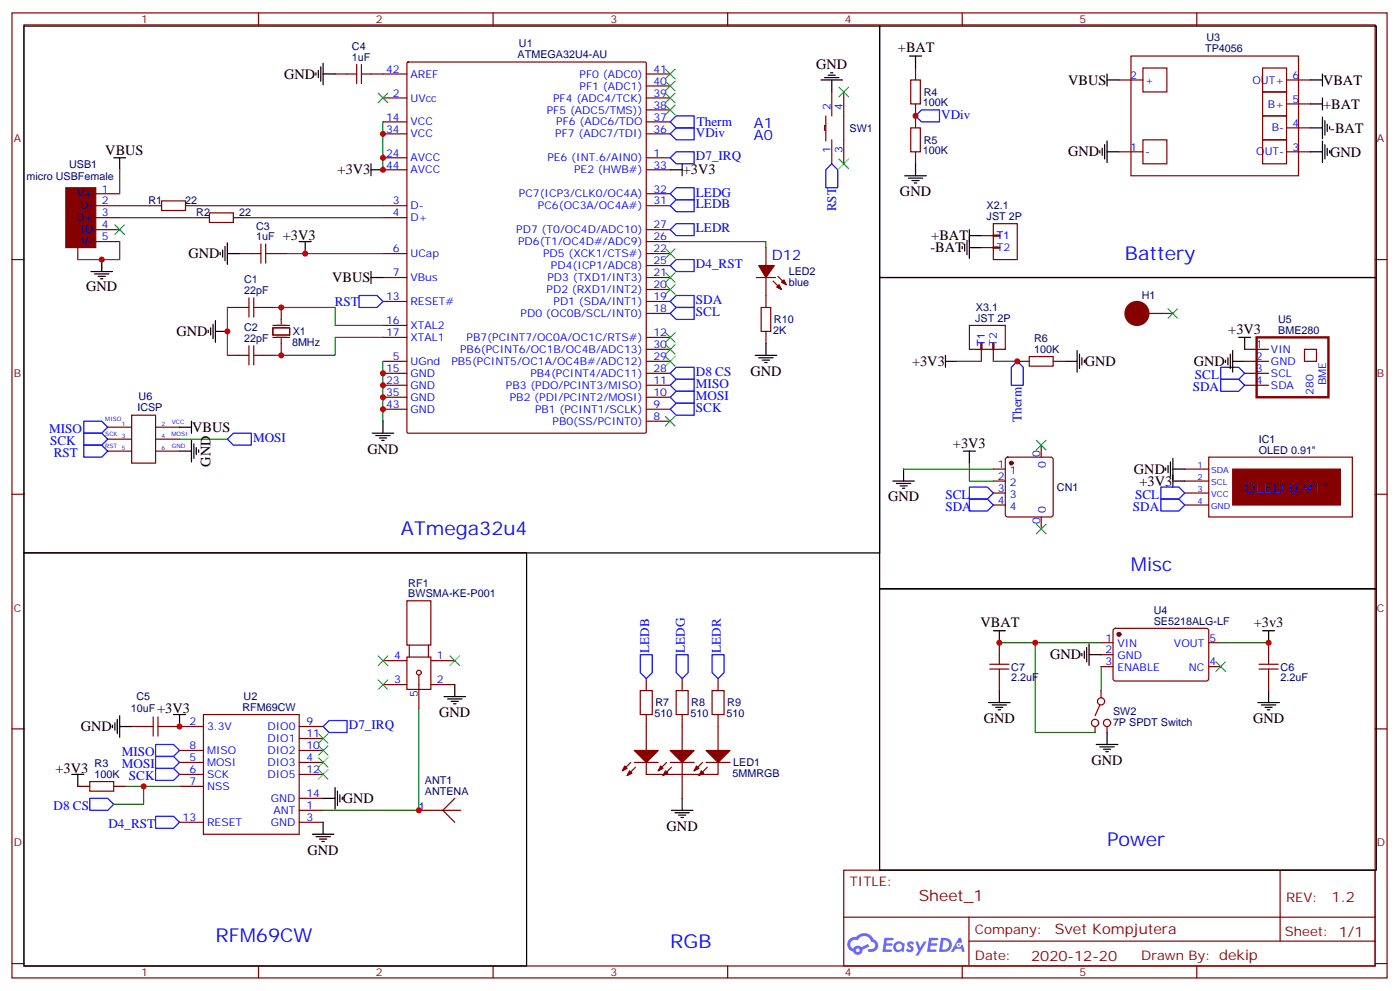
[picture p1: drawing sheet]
<svg xmlns="http://www.w3.org/2000/svg" width="413mm" height="292mm" viewBox="0 0 413 292" stroke-linecap="round" stroke-linejoin="round" font-family="sans-serif">
<g fill="none" stroke="#870000" stroke-width=".35">
<path d="M3.5 3.8h405.4v284.3h-405.4zM7.1 7.3h398.2v277.3h-398.2zM76.2 3.8v3.5M145.3 3.8v3.5M214.5 3.8v3.5M283.6 3.8v3.5M352.8 3.8v3.5M3.5 76.5h3.6M405.3 76.5h3.6M3.5 145.6h3.6M405.3 145.6h3.6M3.5 214.8h3.6"/>
<path d="M405.3 214.8h3.6M248.7 256.4h156.6v28.2h-156.6zM377.3 256.4v20.9M248.7 270.2h156.5M285.6 277.3h119.6M285.6 270.2v14.2M3.5 283.9h3.6M76.2 284.6v3.5M145.3 284.6v3.5M214.5 284.6v3.5M283.6 284.6v3.5M352.8 284.6v3.5"/>
<path d="M405.3 283.9h3.6"/>
</g>
<g fill="#5487ff">
<path d="M267.7 277.6a1.22 1.22 0 0 1 1.7 .2l-.4 .6a.47 .47 0 0 0-.3-.4 .47 .47 0 0 0-.5 .2l.1 .2a1.14 1.14 0 0 1 .8 1.8 1.14 1.14 0 0 1-1.9 0l-.2-.2 .5-.6 .7 .5a.29 .29 0 0 0 .3-.3 .29 .29 0 0 0-.2-.3 1.04 1.04 0 0 1-.6-1.7z"/>
<path d="M260.7 276.3h2.4l.3 .2-.2 .5-1.8 .1-.1 .8h1.5l.3 .4-.3 .4h-1.6l-.2 1.1h1.7l.2 .3-.2 .3-2.6 .1z"/>
<path d="M273.8 276.3h2.4l.3 .2-.1 .5-1.8 .1-.2 .8h1.6l.3 .4-.4 .4h-1.6l-.1 1.1h1.7l.2 .3-.2 .3-2.6 .1z"/>
<path d="M282.6 276.3h.7l.3 1.3-.6 .3a.69 .69 0 0 0-1 .3 .69 .69 0 0 0 .4 .9 .69 .69 0 0 0 .9-.6l.5-.2 .6 2.2h-.8l-.2-.9h-1.8l-.5 .9h-.8z"/>
<path d="M269.8 277.4h.8l.6 1.8 1.1-1.8h.9l-2.6 4.2h-.8l.9-1.5z"/>
<path d="M277.4 276.3l-.6 4.2h1.3a2.11 2.11 0 0 0 2.5-2.1 2.11 2.11 0 0 0-2.5-2.1zM278.1 277.1a1.39 1.39 0 0 1 1.7 1.4 1.39 1.39 0 0 1-1.8 1.3h-.3z"/>
<path d="M263.7 277.9a1.54 1.54 0 0 0-.1 2.2 1.54 1.54 0 0 0 2.2 .1l.6 .3 .3-2.3-.2-.3h-.4a1.49 1.49 0 0 0-2.4 0zM264 278.9a.94 .94 0 0 1 1.8 0 .94 .94 0 0 1-1.8 0z"/>
<path d="M250.4 276.7a2.18 2.18 0 0 0 1.1 3.7 1.44 1.44 0 0 0 1.6 .9 1.44 1.44 0 0 0 1.2-1.4l2-1.1-.5-.7-1.9 1a1.47 1.47 0 0 0-2.4 .4 1.39 1.39 0 0 1-.7-1.9 1.39 1.39 0 0 1 2-.5 2.12 2.12 0 0 1 2.2-1.3 2.12 2.12 0 0 1 1.9 1.7 1.14 1.14 0 0 1 1.1 1.4 1.14 1.14 0 0 1-1.7 .7 .43 .43 0 0 0-.5 .4 .43 .43 0 0 0 .4 .5 1.98 1.98 0 0 0 2.5-1.2 1.98 1.98 0 0 0-1.2-2.6 3.1 3.1 0 0 0-5.3-.6l-.9 .1zM252.3 280a.55 .55 0 0 1 1.1 0 .55 .55 0 0 1-1.1 0z"/>
<circle cx="282.6" cy="278.4" r=".26"/>
</g>
<g fill="none" stroke="#870000" stroke-width=".35">
<path d="M105.1 19v5.6M106.5 19v5.6M120 18.4l.3-.1h69.8l.4 .1v108.9l-.2 .3h-70l-.3-.2zM333.4 16.5h49.4v35.3h-49.4zM98.8 21.8h6.3M106.5 21.8h13.4M112.9 28.9h7M112.9 35.9h7M112.9 39.4h7M190.5 28.9h7.1M190.5 21.8h7.1M190.5 25.3h7.1"/>
<path d="M190.5 32.4h7.1M190.5 35.9h7.1M190.5 39.4h7.1M243.4 37h-.3v1.4h.3M243.4 34.1v7.5M245.2 27.1v7M248.7 27.1v21.2M268.5 23.6h2.8v7h-2.8zM268.5 37.7h2.8v7h-2.8zM269.9 20v3.6M269.9 30.6v7.1M329.8 23.6h7.1"/>
<path d="M336.9 20h7.1v7.1h-7.1zM372.2 34.1h7v7.1h-7zM372.2 27.1h7v7h-7zM372.2 20h7v7.1h-7zM379.2 23.6h7.1M379.2 37.7h7.1M379.2 30.6h7.1M28.2 57.1h7.1M47.6 59.2h7.1v2.8h-7.1zM112.9 50h7M112.9 46.5h7M190.5 50h7.1"/>
<path d="M190.5 57.1h7.1M190.5 46.5h7.1M245.2 41.2v7.1M269.9 44.7v3.6M329.8 44.7h7.1M336.9 41.2h7.1v7.1h-7.1zM372.2 41.2h7v7.1h-7zM379.2 44.7h7.1M22.9 73v3.5M28.2 60.6h7.1M28.2 71.2h7.1M28.2 67.7h7.1"/>
<path d="M28.2 64.1h7.1M44.1 60.6h3.5M54.7 60.6h3.5M58.2 64.1h3.5M61.7 62.7h7.1v2.8h-7.1zM68.8 64.1h3.5M70.6 74.7h6.3M76.9 71.9v5.6M78.3 74.7h6.4M78.3 71.9v5.6M112.9 60.6h7M112.9 74.7h7"/>
<path d="M112.9 64.1h7M190.5 60.6h7.1M190.5 78.2h7.1M190.5 74.7h7.1M190.5 71.2h7.1M190.5 67.7h7.1M225.8 73v5.2M289.3 69.4h3.5M289.3 73h3.5M292.8 65.9h7.1v10.6h-7.1zM67 90.6h6.4M73.4 87.8v5.6"/>
<path d="M74.8 87.8v5.6M74.8 90.6h6.3M80.4 96.6h5v2.1h-5zM80.4 99.4h5M80.4 95.9h5M82.9 90.6v4.9M82.9 99.8v4.9M112.9 99.4h7M112.9 88.8h7M112.9 81.8h7M112.9 95.9h7M190.5 99.4h7.1"/>
<path d="M190.5 92.4h7.1M190.5 88.8h7.1M190.5 85.3h7.1M190.5 81.8h7.1M223 81.8h5.6M224.4 90.6h2.8v7h-2.8zM225.8 81.8v8.8M225.8 97.6v3.6M227.9 82.8l2.5 2.5M229.3 81.4l2.5 2.5M285.8 95.9h10.5v7h-10.5zM338.7 92.4h7"/>
<path d="M67 104.7h6.4M73.4 101.9v5.6M74.8 101.9v5.6M74.8 104.7h6.3M112.9 113.5h7M112.9 110h7M112.9 117.1h7M112.9 106.5h7M190.5 113.5h7.1M190.5 110h7.1M190.5 117.1h7.1M190.5 106.5h7.1"/>
<path d="M190.5 102.9h7.1M289.3 102.9v3.6M292.8 102.9v3.6M299.9 106.5h3.5M303.4 105.1h7v2.8h-7zM310.4 106.5h3.6M366.9 113.5h7M366.9 110h7M366.9 106.5h7M366.9 102.9h7M384.5 102.9h3.6v3.6h-3.6zM31.7 125.9h7.1"/>
<path d="M31.7 129.4h7.1M31.7 132.9h7.1M38.8 122.3h7.1v14.2h-7.1zM45.9 125.9h7M45.9 129.4h7M45.9 132.9h7M112.9 120.6h7M190.5 120.6h7.1M190.5 124.1h7.1M292.8 138.2h3.5M296.6 134.9l.4-.2h12.7l.5 .2 .2 .5v16.2l-.2 .5-.5 .2h-12.7l-.5-.2-.2-.5v-16.2zM306.9 131.2v3.5"/>
<path d="M349.2 138.2h7.1M356.3 134.7h42.3v17.6h-42.3zM292.8 141.7h3.5M292.8 145.3h3.5M292.8 148.8h3.5M306.9 152.3v3.6M349.2 141.7h7.1M349.2 145.3h7.1M349.2 148.8h7.1M119.9 177h7.1v13.1h-7.1zM112.9 194.7h7M119.9 193.6h7.1v9.5h-7.1z"/>
<path d="M120.6 190.1v3.5M123.5 198.9v9.9M126.3 190.1v3.5M127 194.7h7.1M190.5 200v3.5M201.1 200v3.5M211.7 200v3.5M291.7 197.1h5.7M291.7 195.7h5.7M294.6 189.4v6.3M294.6 197.1v6.4M324.6 189.4h3.5"/>
<path d="M324.6 192.9h3.5M324.6 196.4h3.5M328.3 185.3l.5-.2 27.1 .1 .4 .6-.1 14.4-.6 .5-27.1-.1-.4-.6v-14.2zM356.3 189.4h3.5M356.3 196.4h3.5M371.1 197.1h5.7M371.1 195.7h5.7M373.9 189.4v6.3M373.9 197.1v6.4M38.8 214.1h6.4M45.2 211.2v5.7M46.6 214.1h13.4"/>
<path d="M46.6 211.2v5.7M60 210.5h28.2v35.3h-28.2zM88.2 214.1h7M88.2 217.6h7M112.9 201.7h7M127 201.7h7.1M188.7 203.5h3.6v7h-3.6zM190.5 210.5v10.6M199.3 203.5h3.5v7h-3.5zM201.1 210.5v10.6M209.9 203.5h3.5v7h-3.5zM211.7 210.5v10.6"/>
<path d="M322.8 214.1v1.7M324.2 207.7l-1.4 3.2M324.6 203.5v2.1M326.3 214.1v1.7M22.9 231.7h3.6M26.5 230.3h7v2.8h-7zM33.5 231.7h3.5M52.9 221.1h7.1M52.9 224.6h7.1M52.9 228.2h7.1M52.9 231.7h7.1M88.2 221.1h7"/>
<path d="M88.2 224.6h7M88.2 228.2h7M88.2 238.8h7M88.2 235.2h7M123.5 238.8h12.3M134.1 235.2l-3.6 3.6 3.6 3.5M185.9 224.6l-2.5 2.5M187 224.6h7M187.3 226.1l-2.4 2.4M190.5 224.6v3.6h21.2v-3.6M196.5 224.6l-2.5 2.5M197.6 224.6h7"/>
<path d="M197.9 226.1l-2.5 2.4M201.1 224.6v10.6M207.1 224.6l-2.5 2.5M208.1 224.6h7.1M208.5 226.1l-2.5 2.4M52.9 242.3h7.1M88.2 242.3h7"/>
<circle cx="123.5" cy="198.2" r=".71"/>
<circle cx="322.8" cy="213" r="1.06"/>
<circle cx="324.6" cy="206.7" r="1.06"/>
<circle cx="326.3" cy="213" r="1.06"/>
</g>
<g fill="#870000" stroke="#870000" stroke-width=".35">
<path d="M19.4 55.3h8.8v17.7h-8.8z"/>
<path d="M363.4 138.2h31.7v10.6h-31.7z"/>
<path d="M187 221.1h7l-3.5 3.5z"/>
<path d="M185.6 227.1l.7 .7-1.4 .7z"/>
<path d="M184.1 225.7l.8 .7-1.5 .7z"/>
<path d="M197.6 221.1h7l-3.5 3.5z"/>
<path d="M196.1 227.1l.7 .7-1.4 .7z"/>
<path d="M194.7 225.7l.7 .7-1.4 .7z"/>
<path d="M208.1 221.1h7.1l-3.5 3.5z"/>
<path d="M206.7 227.1l.7 .7-1.4 .7z"/>
<path d="M205.3 225.7l.7 .7-1.4 .7z"/>
<path d="M229 84.6l.7-.7 .7 1.4z"/>
<path d="M230.4 83.2l.7-.7 .7 1.4z"/>
<path d="M223.7 78.2h4.5l-2.4 3.6z"/>
<circle cx="329.8" cy="186.9" r=".53"/>
<circle cx="335.1" cy="92.4" r="3.5"/>
<circle cx="298.1" cy="136.5" r=".53"/>
</g>
<g fill="none" stroke="#008700" stroke-width=".35">
<path d="M112.9 35.9v14.1M35.3 50v7.1M35.3 71.2v5.3h-12.4M35.3 60.6h8.8M35.3 64.1h22.9M58.2 60.6h54.7M72.3 64.1h40.6M84.7 74.7h28.2M197.6 71.2h28.2v1.8M67 90.6v14.1M81.1 90.6h17.7v5.3h14.1M112.9 99.4h-14.1v5.3h-17.7"/>
<path d="M112.9 106.5v17.6M282.2 106.5h7.1M292.8 106.5h7.1M52.9 129.4h14.1M266.3 138.2h26.5M285.8 136.5v5.2h7M294.6 189.4h10.6M324.6 189.4h-19.4v26.4h17.6M324.6 196.4v7.1M359.8 189.4h14.1M123.5 208.8v30h-28.3M37 231.7h15.9"/>
<path d="M42.3 231.7v5.3h-8.8"/>
</g>
<g fill="none" stroke="#000" stroke-width=".35">
<path d="M7.1 7.7h252.2v155.2h-252.2zM94.5 19.7v4.2M95.2 18.6v6.4M259.3 7.7h146.4v74.1h-146.4zM268.1 16.5h3.5M269.9 16.5v3.5M93.1 21.4v.8M93.8 20.7v2.2M95.2 21.8h3.6M242 23.6h6.4M243.1 22.9h4.2M244.1 22.2h2.1"/>
<path d="M244.8 21.4h.7M245.2 23.6v3.5M326.3 23.6h3.5M326.3 21.8v3.5M386.3 23.6h3.5M386.3 30.6h3.5M386.3 37.7h3.5M389.8 21.8v3.5M389.8 28.9v3.5M389.8 34.5v6.4M390.5 35.6v4.2M391.2 36.6v2.1"/>
<path d="M391.9 37.3v.7M33.5 46.5h3.5M35.3 46.5v3.5M109.4 48.3v3.5M109.4 50h3.5M197.6 50h3.5M201.1 48.3v3.5M266.7 51.8h6.3M267.8 52.5h4.2M268.8 53.2h2.1M269.5 53.9h.7M269.9 48.3v3.5"/>
<path d="M324.2 44.4v.7M324.9 43.7v2.1M325.6 42.6v4.2M326.3 44.7h3.5M326.3 41.6v6.3M386.3 44.7h3.5M389.8 41.6v6.3M390.5 42.6v4.2M391.2 43.7v2.1M391.9 44.4v.7M30 76.5v3.5M64.9 74.4v.7"/>
<path d="M65.6 73.7v2.1M66.3 72.6v4.2M67 74.7h3.6M67 71.5v6.4M88.2 71.2h3.5M90 71.2v3.5M283.6 72.6v.7M284.3 71.9v2.1M285 70.8v4.3M285.8 73h3.5M285.8 67.7v8.4M285.8 69.4h3.5"/>
<path d="M26.8 80h6.4M27.9 80.7h4.2M28.9 81.4h2.1M29.6 82.1h.7M61.4 97.3v.7M62.1 96.6v2.1M62.8 95.5v4.3M63.5 97.6h3.5M63.5 94.5v6.3M109.4 81.8h3.5M109.4 80v3.5M259.3 81.8h146.4v91.7h-146.4z"/>
<path d="M365.1 99.4h3.6M366.9 99.4v3.5M222.6 104.7h6.4M223.7 105.4h4.2M224.7 106.1h2.1M225.4 106.8h.7M225.8 101.2v3.5M278.7 106.5h3.5M278.7 104.7v3.5M314 106.5h3.5M317.5 103.3v6.3M318.2 104.4v4.2"/>
<path d="M318.9 105.4v2.1M319.6 106.1v.7M361.2 106.1v.7M361.9 105.4v2.1M362.7 104.4v4.2M363.4 106.5h3.5M363.4 103.3v6.3M52.9 132.9h3.5M52.9 125.9h3.5M56.4 124.1v3.5M56.4 129.8v6.3M57.1 130.8v4.2"/>
<path d="M57.9 131.9v2.1M58.6 132.6v.7M109.7 127.6h6.4M110.8 128.3h4.2M111.8 129h2.1M112.5 129.8h.7M112.9 124.1v3.5M266.3 138.2v3.5M284 132.9h3.5M285.8 132.9v3.6M343.6 137.9v.7M344.3 137.2v2.1"/>
<path d="M345 136.1v4.2M345.7 135v8.5M345.7 138.2h3.5M263.2 141.7h6.3M264.2 142.5h4.3M265.3 143.2h2.1M266 143.9h.7M345.7 141.7h3.5M7.1 162.9h148.1v121.7h-148.1zM259.3 173.5h146.4v82.9h-146.4zM292.8 185.8h3.5M294.6 185.8v3.6"/>
<path d="M318.9 192.5v.8M319.6 191.8v2.2M320.3 190.8v4.2M321 192.9h3.6M321 189.7v6.4M372.2 185.8h3.5M373.9 185.8v3.6M33.2 213.7v.7M33.9 213v2.1M34.6 211.9v4.3M35.3 210.9v6.3M35.3 214.1h3.5"/>
<path d="M51.2 210.5h3.5M52.9 210.5v3.6M130.9 205.2h6.3M131.9 206h4.3M133 206.7h2.1M133.7 207.4h.7M134.1 201.7v3.5M291.4 207h6.3M292.5 207.7h4.2M293.5 208.4h2.1M294.2 209.1h.7M294.6 203.5v3.5"/>
<path d="M323.1 219.4h6.4M326.3 215.8v3.6M370.8 207h6.3M371.8 207.7h4.3M372.9 208.4h2.1M373.6 209.1h.7M373.9 203.5v3.5M21.2 228.2h3.5M22.9 228.2v3.5M95.2 235.2h3.6M98.8 232.1v6.3M99.5 233.1v4.2"/>
<path d="M100.2 234.2v2.1M100.9 234.9v.7M197.9 238.8h6.4M199 239.5h4.2M201.1 235.2v3.6M324.2 220.1h4.2M325.3 220.8h2.1M326 221.5h.7M92.1 245.8h6.3M93.1 246.5h4.3M94.2 247.2h2.1M94.9 247.9h.7"/>
<path d="M95.2 242.3v3.5M200 240.2h2.1M200.7 240.9h.7"/>
</g>
<g fill="none" stroke="#3c3" stroke-width=".35">
<path d="M111.5 27.4l2.8 2.9M114.3 27.4l-2.8 2.9M196.1 20.4l2.9 2.8M196.1 23.9l2.9 2.8M196.1 27.4l2.9 2.9M196.1 31l2.9 2.8M199 20.4l-2.9 2.8M199 23.9l-2.9 2.8M199 27.4l-2.9 2.9M199 31l-2.9 2.8M247.3 25.7l2.8 2.8M250.1 25.7l-2.8 2.8"/>
<path d="M247.3 46.8l2.8 2.9M250.1 46.8l-2.8 2.9M33.9 66.3l2.8 2.8M36.7 66.3l-2.8 2.8M196.1 73.3l2.9 2.8M199 73.3l-2.9 2.8M196.1 80.4l2.9 2.8M196.1 83.9l2.9 2.8M196.1 98l2.9 2.8M199 80.4l-2.9 2.8M199 83.9l-2.9 2.8M199 98l-2.9 2.8"/>
<path d="M344.3 90.9l2.8 2.9M347.1 90.9l-2.8 2.9M196.1 101.5l2.9 2.9M196.1 105.1l2.9 2.8M199 101.5l-2.9 2.9M199 105.1l-2.9 2.8M196.1 122.7l2.9 2.8M199 122.7l-2.9 2.8M305.5 129.8l2.8 2.8M308.3 129.8l-2.8 2.8M305.5 154.4l2.8 2.9M308.3 154.4l-2.8 2.9"/>
<path d="M111.5 193.3l2.8 2.8M114.3 193.3l-2.8 2.8M132.6 193.3l2.9 2.8M135.5 193.3l-2.9 2.8M358.4 195l2.8 2.8M361.2 195l-2.8 2.8M93.8 216.2l2.9 2.8M93.8 219.7l2.9 2.8M96.7 216.2l-2.9 2.8M96.7 219.7l-2.9 2.8M111.5 200.3l2.8 2.8M114.3 200.3l-2.8 2.8"/>
<path d="M93.8 223.2l2.9 2.9M93.8 226.8l2.9 2.8M96.7 223.2l-2.9 2.9M96.7 226.8l-2.9 2.8"/>
</g>
<g fill="none" stroke="#00f" stroke-width=".35">
<path d="M197.6 39.4l1.7-1.7h5.3v3.5h-5.3zM199.3 34.1h5.3v3.6h-5.3l-1.7-1.8zM269.9 34.1l1.7-1.7h5.3v3.5h-5.3zM197.6 57.1l1.7-1.8h5.3v3.5h-5.3zM199.3 44.7h5.3v3.6h-5.3l-1.7-1.8zM245.2 48.3l1.7 1.7v5.3h-3.5v-5.3zM197.6 78.2l1.7-1.7h5.3v3.5h-5.3zM197.6 67.7l1.7-1.8h5.3v3.5h-5.3zM197.6 60.6l1.7-1.8h5.3v3.6h-5.3zM105.8 87.1h5.3l1.8 1.7-1.8 1.8h-5.3zM197.6 92.4l1.7-1.8h5.3v3.5h-5.3zM197.6 88.8l1.7-1.7h5.3v3.5h-5.3z"/>
<path d="M197.6 113.5l1.7-1.7h5.3v3.5h-5.3zM197.6 117.1l1.7-1.8h5.3v3.5h-5.3zM197.6 110l1.7-1.8h5.3v3.6h-5.3zM299.9 106.5l1.7 1.7v5.3h-3.5v-5.3zM359.8 111.8h5.3l1.8 1.7-1.8 1.8h-5.3zM359.8 108.2h5.3l1.8 1.8-1.8 1.8h-5.3zM24.7 131.2h5.3l1.7 1.7-1.7 1.8h-5.3zM24.7 127.6h5.3l1.7 1.8-1.7 1.8h-5.3zM24.7 124.1h5.3l1.7 1.8-1.7 1.7h-5.3zM67 129.4l1.8-1.8h5.3v3.6h-5.3zM197.6 120.6l1.7-1.8h5.3v3.5h-5.3zM285.8 147h5.2l1.8 1.8-1.8 1.8h-5.2z"/>
<path d="M285.8 143.5h5.2l1.8 1.8-1.8 1.7h-5.2zM342.2 143.5h5.3l1.7 1.8-1.7 1.7h-5.3zM342.2 147h5.3l1.7 1.8-1.7 1.8h-5.3zM188.7 192.9h3.6v5.3l-1.8 1.8-1.8-1.8zM199.3 192.9h3.5v5.3l-1.7 1.8-1.8-1.8zM209.9 192.9h3.5v5.3l-1.7 1.8-1.8-1.8zM45.9 219.4h5.3l1.7 1.7-1.7 1.8h-5.3zM95.2 214.1l1.8-1.8h5.3v3.5h-5.3zM26.5 235.2h5.2l1.8 1.8-1.8 1.8h-5.2zM45.9 222.9h5.3l1.7 1.7-1.7 1.8h-5.3zM45.9 226.4h5.3l1.7 1.8-1.7 1.7h-5.3zM45.9 240.5h5.3l1.7 1.8-1.7 1.8h-5.3z"/>
</g>
<path d="M292.8 69.4h1.8M292.8 73h1.8M370.4 99.4h21.2v17.7h-21.2zM289.3 101.2v1.7M292.8 101.2v1.7" fill="none" stroke="#870000" stroke-width=".71"/>
<g fill="#c00">
<circle cx="30" cy="76.5" r=".88"/>
<circle cx="82.9" cy="90.6" r=".88"/>
<circle cx="82.9" cy="104.7" r=".88"/>
<circle cx="67" cy="97.6" r=".88"/>
<circle cx="90" cy="74.7" r=".88"/>
<circle cx="112.9" cy="113.5" r=".88"/>
<circle cx="112.9" cy="110" r=".88"/>
<circle cx="112.9" cy="117.1" r=".88"/>
<circle cx="112.9" cy="120.6" r=".88"/>
<circle cx="112.9" cy="50" r=".88"/>
<circle cx="112.9" cy="39.4" r=".88"/>
<circle cx="112.9" cy="46.5" r=".88"/>
<circle cx="52.9" cy="214.1" r=".88"/>
<circle cx="269.9" cy="34.1" r=".88"/>
<circle cx="305.2" cy="189.4" r=".88"/>
<circle cx="373.9" cy="189.4" r=".88"/>
<circle cx="294.6" cy="189.4" r=".88"/>
<circle cx="299.9" cy="106.5" r=".88"/>
<circle cx="123.5" cy="238.8" r=".88"/>
<circle cx="42.3" cy="231.7" r=".88"/>
</g>
<g font-size="5.6" fill="#00f">
<text x="331.6" y="76.5">Battery</text>
<text x="118.2" y="157.6">ATmega32u4</text>
<text x="333.4" y="168.2">Misc</text>
<text x="326.3" y="249.3">Power</text>
<text x="63.5" y="277.6">RFM69CW</text>
<text x="197.6" y="279.3">RGB</text>
</g>
<text font-size="4.6" fill="#800" x="270.8" y="265.4">Sheet_1</text>
<g font-size="4.2">
<text x="264.7" y="15.4">+BAT</text>
<text x="83.8" y="23.2">GND</text>
<text x="240.6" y="20.3">GND</text>
<text x="314.9" y="25">VBUS</text>
<text x="390" y="25">VBAT</text>
<text x="390" y="32">+BAT</text>
<text x="392.1" y="39.1">-BAT</text>
<text x="31" y="45.8">VBUS</text>
<text x="314.9" y="46.1">GND</text>
<text x="392.1" y="46.1">GND</text>
<text x="99.5" y="51.4">+3V3</text>
<text x="201.3" y="51.4">+3V3</text>
<text x="265.3" y="57.8">GND</text>
<text x="83.4" y="70.8">+3V3</text>
<text x="274.5" y="70.8">+BAT</text>
<text x="55.6" y="76.1">GND</text>
<text x="274.3" y="74.4">-BAT</text>
<text x="97.9" y="83.1">VBUS</text>
<text x="25.4" y="85.7">GND</text>
<text x="52" y="99">GND</text>
<text x="362" y="98.3">+3V3</text>
<text x="268.8" y="107.8">+3V3</text>
<text x="319.8" y="107.8">GND</text>
<text x="351.9" y="107.8">GND</text>
<text x="221.2" y="110.8">GND</text>
<text x="56.6" y="127.2">VBUS</text>
<text x="280.9" y="131.9">+3V3</text>
<text x="62.1" y="137.5" transform="rotate(-90 62.1 137.5)">GND</text>
<text x="108.3" y="133.6">GND</text>
<text x="334.3" y="139.6">GND</text>
<text x="335.9" y="143.1">+3V3</text>
<text x="261.8" y="147.7">GND</text>
<text x="289" y="184.7">VBAT</text>
<text x="369.6" y="184.7">+3v3</text>
<text x="309.6" y="194.3">GND</text>
<text x="23.8" y="215.4">GND</text>
<text x="46.3" y="210.1">+3V3</text>
<text x="129.5" y="211.3">GND</text>
<text x="290" y="213">GND</text>
<text x="369.4" y="213">GND</text>
<text x="16.3" y="227.8">+3V3</text>
<text x="321.7" y="225.3">GND</text>
<text x="101.1" y="236.6">GND</text>
<text x="196.5" y="244.8">GND</text>
<text x="90.7" y="251.8">GND</text>
</g>
<g font-size="4.2" fill="#00f">
<text x="222.2" y="41.2">A0</text>
<text x="222.2" y="37.7">A1</text>
<text x="227.5" y="76.5">D12</text>
<text x="366.9" y="145.3">OLED 0.91&quot;</text>
</g>
<g font-size="4.2" fill="#800">
<text x="392.5" y="265.7">1.2</text>
<text x="310.9" y="275.2">Svet Kompjutera</text>
<text x="304" y="283">2020-12-20</text>
</g>
<g font-size="3.9" fill="#00f">
<text x="277.5" y="35">VDiv</text>
<text x="205.1" y="40.3">VDiv</text>
<text x="205.4" y="37.2">Therm</text>
<text x="205.1" y="47.3">D7_IRQ</text>
<text x="205.1" y="57.9">LEDG</text>
<text x="205.1" y="61.4">LEDB</text>
<text x="246.5" y="62.3" transform="rotate(-90 246.5 62.3)">RST</text>
<text x="205.1" y="68.5">LEDR</text>
<text x="205.1" y="79">D4_RST</text>
<text x="205.1" y="89.7">SDA</text>
<text x="98.7" y="90.1">RST</text>
<text x="205.1" y="93.2">SCL</text>
<text x="205.1" y="110.8">D8 CS</text>
<text x="352.2" y="111.8">SCL</text>
<text x="205.1" y="114.3">MISO</text>
<text x="205.1" y="117.8">MOSI</text>
<text x="351.6" y="115.3">SDA</text>
<text x="205.1" y="121.4">SCK</text>
<text x="301.1" y="124.3" transform="rotate(-90 301.1 124.3)">Therm</text>
<text x="14.5" y="127.6">MISO</text>
<text x="14.8" y="131.2">SCK</text>
<text x="74.6" y="130.2">MOSI</text>
<text x="15.9" y="134.7">RST</text>
<text x="278.7" y="147">SCL</text>
<text x="334.6" y="147">SCL</text>
<text x="278.7" y="150.6">SDA</text>
<text x="333.9" y="150.6">SDA</text>
<text x="191.3" y="192.4" transform="rotate(-90 191.3 192.4)">LEDB</text>
<text x="201.9" y="192.4" transform="rotate(-90 201.9 192.4)">LEDG</text>
<text x="212.5" y="192.4" transform="rotate(-90 212.5 192.4)">LEDR</text>
<text x="102.8" y="214.8">D7_IRQ</text>
<text x="35.9" y="222.9">MISO</text>
<text x="35.9" y="226.4">MOSI</text>
<text x="38" y="229.9">SCK</text>
<text x="15.8" y="238.8">D8 CS</text>
<text x="32" y="244">D4_RST</text>
</g>
<g font-size="3.9" fill="#800">
<text x="250.5" y="261">TITLE:</text>
<text x="379.1" y="265.7">REV:</text>
<text x="287.4" y="275.2">Company:</text>
<text x="378.7" y="275.8">Sheet: 1/1</text>
<text x="287.4" y="282.9">Date:</text>
<text x="336.4" y="282.9">Drawn By: dekip</text>
</g>
<g font-size="3.2" fill="#800">
<text x="41.6" y="6.8">1</text>
<text x="110.8" y="6.8">2</text>
<text x="179.9" y="6.8">3</text>
<text x="249.1" y="6.8">4</text>
<text x="318.2" y="6.8">5</text>
<text x="4.1" y="41.9">A</text>
<text x="405.9" y="41.9">A</text>
<text x="4.1" y="111.1">B</text>
<text x="405.9" y="111.1">B</text>
<text x="4.1" y="180.2">C</text>
<text x="405.9" y="180.2">C</text>
<text x="4.1" y="249.3">D</text>
<text x="405.9" y="249.3">D</text>
<text x="41.6" y="287.6">1</text>
<text x="110.8" y="287.6">2</text>
<text x="179.9" y="287.6">3</text>
<text x="249.1" y="287.6">4</text>
<text x="318.2" y="287.6">5</text>
</g>
<g font-size="3.2" fill="#000080">
<text x="103.7" y="17.9">1uF</text>
<text x="103.7" y="14.8">C4</text>
<text x="152.6" y="17">ATMEGA32U4-AU</text>
<text x="153" y="13.8">U1</text>
<text x="355.2" y="15.5">TP4056</text>
<text x="355.6" y="12.2">U3</text>
<text x="272.3" y="28.2">R4</text>
<text x="272" y="31.3">100K</text>
<text x="250.4" y="38.8">SW1</text>
<text x="272" y="45.5">100K</text>
<text x="272.3" y="42.3">R5</text>
<text x="7.8" y="52.9">micro USBFemale</text>
<text x="20.4" y="49.4">USB1</text>
<text x="43.8" y="60">R1</text>
<text x="54.6" y="60">22</text>
<text x="57.9" y="63.5">R2</text>
<text x="70.5" y="63.5">22</text>
<text x="290.8" y="64.8">JST 2P</text>
<text x="290.8" y="61.7">X2.1</text>
<text x="75.5" y="70.8">1uF</text>
<text x="75.5" y="67.7">C3</text>
<text x="72" y="83.5">C1</text>
<text x="232.5" y="81.2">LED2</text>
<text x="72" y="86.7">22pF</text>
<text x="232.5" y="84.3">blue</text>
<text x="336.6" y="88.2">H1</text>
<text x="228.1" y="95.3">R10</text>
<text x="287.5" y="94.8">JST 2P</text>
<text x="287.7" y="91.7">X3.1</text>
<text x="376.8" y="95.2">U5</text>
<text x="72" y="100.8">22pF</text>
<text x="72" y="97.6">C2</text>
<text x="86.1" y="102">8MHz</text>
<text x="86.3" y="98.8">X1</text>
<text x="227.9" y="98.5">2K</text>
<text x="304.8" y="100.9">R6</text>
<text x="376.8" y="98.4">BME280</text>
<text x="304.8" y="104">100K</text>
<text x="40.9" y="117.9">U6</text>
<text x="40.5" y="121.1">ICSP</text>
<text x="371" y="130.5">IC1</text>
<text x="371" y="133.6">OLED 0.91&quot;</text>
<text x="311.6" y="144.5">CN1</text>
<text x="120.4" y="172.9">RF1</text>
<text x="120.4" y="176">BWSMA-KE-P001</text>
<text x="340.1" y="184.1">SE5218ALG-LF</text>
<text x="340.1" y="181">U4</text>
<text x="298.1" y="197.6">C7</text>
<text x="377.5" y="197.6">C6</text>
<text x="298.1" y="200.7">2.2uF</text>
<text x="377.5" y="200.7">2.2uF</text>
<text x="38.6" y="209.9">10uF</text>
<text x="40.2" y="206.4">C5</text>
<text x="71.5" y="209.4">RFM69CW</text>
<text x="71.8" y="206.3">U2</text>
<text x="193.2" y="208.2">R7</text>
<text x="203.8" y="208.2">R8</text>
<text x="214.4" y="208.2">R9</text>
<text x="193" y="211.3">510</text>
<text x="203.6" y="211.3">510</text>
<text x="214.1" y="211.3">510</text>
<text x="328.1" y="214">7P SPDT Switch</text>
<text x="328.1" y="210.8">SW2</text>
<text x="27.9" y="226.1">R3</text>
<text x="216.1" y="225.8">LED1</text>
<text x="27.9" y="229.2">100K</text>
<text x="125.3" y="231">ANT1</text>
<text x="215.9" y="229">5MMRGB</text>
<text x="125.3" y="234.2">ANTENA</text>
</g>
<g font-size="3.2" fill="#00f">
<text x="113.8" y="21.4">42</text>
<text x="121" y="22.9">AREF</text>
<text x="170.8" y="22.9">PF0 (ADC0)</text>
<text x="192.6" y="21.4">41</text>
<text x="333.1" y="23.2">2</text>
<text x="381" y="23.2">6</text>
<text x="115.8" y="28.5">2</text>
<text x="121" y="29.9">UVcc</text>
<text x="163" y="29.9">PF4 (ADC4/TCK)</text>
<text x="170.8" y="26.4">PF1 (ADC1)</text>
<text x="192.6" y="25">40</text>
<text x="192.6" y="28.5">39</text>
<text x="337.6" y="24.6">+</text>
<text x="369.2" y="24.6">OUT+</text>
<text x="113.8" y="35.6">14</text>
<text x="161.2" y="33.4">PF5 (ADC5/TMS))</text>
<text x="192.6" y="32">38</text>
<text x="192.6" y="35.6">37</text>
<text x="244.8" y="32.4" transform="rotate(-90 244.8 32.4)">2</text>
<text x="248.4" y="32.4" transform="rotate(-90 248.4 32.4)">4</text>
<text x="373.8" y="31.7">B+</text>
<text x="381" y="30.3">5</text>
<text x="113.8" y="39.1">34</text>
<text x="121" y="37">VCC</text>
<text x="121" y="40.5">VCC</text>
<text x="163.7" y="40.5">PF7 (ADC7/TDI)</text>
<text x="163.9" y="37">PF6 (ADC6/TDO</text>
<text x="192.6" y="39.1">36</text>
<text x="374.9" y="38.7">B-</text>
<text x="381" y="37.3">4</text>
<text x="113.8" y="46.1">24</text>
<text x="121" y="47.6">AVCC</text>
<text x="161.3" y="47.6">PE6 (INT.6/AIN0)</text>
<text x="192.6" y="46.1">1</text>
<text x="244.8" y="45" transform="rotate(-90 244.8 45)">1</text>
<text x="248.4" y="45" transform="rotate(-90 248.4 45)">3</text>
<text x="333.1" y="44.4">1</text>
<text x="337.6" y="45.8">-</text>
<text x="370.3" y="45.8">OUT-</text>
<text x="381" y="44.4">3</text>
<text x="113.8" y="49.7">44</text>
<text x="121" y="51.1">AVCC</text>
<text x="169.2" y="51.1">PE2 (HWB#)</text>
<text x="192.6" y="49.7">33</text>
<text x="22.8" y="58.1">V+</text>
<text x="30" y="56.7">1</text>
<text x="153" y="58.1">PC7(ICP3/CLK0/OC4A)</text>
<text x="192.6" y="56.7">32</text>
<text x="22.5" y="65.2">D+</text>
<text x="23.6" y="61.7">D-</text>
<text x="30" y="60.3">2</text>
<text x="30" y="63.8">3</text>
<text x="115.8" y="60.3">3</text>
<text x="115.8" y="63.8">4</text>
<text x="121" y="61.7">D-</text>
<text x="121" y="65.2">D+</text>
<text x="158.6" y="61.7">PC6(OC3A/OC4A#)</text>
<text x="192.6" y="60.3">31</text>
<text x="23.7" y="68.7">ID</text>
<text x="30" y="67.3">4</text>
<text x="30" y="70.8">5</text>
<text x="152.2" y="68.7">PD7 (T0/OC4D/ADC10)</text>
<text x="192.6" y="70.8">26</text>
<text x="192.6" y="67.3">27</text>
<text x="293.9" y="70.5">T1</text>
<text x="23.9" y="72.2">V-</text>
<text x="115.8" y="74.4">6</text>
<text x="121" y="75.8">UCap</text>
<text x="152.7" y="72.2">PD6(T1/OC4D#/ADC9)</text>
<text x="160.1" y="75.8">PD5 (XCK1/CTS#)</text>
<text x="192.6" y="77.9">25</text>
<text x="192.6" y="74.4">22</text>
<text x="293.9" y="74">T2</text>
<text x="115.8" y="81.4">7</text>
<text x="121" y="82.8">VBus</text>
<text x="161.4" y="82.8">PD3 (TXD1/INT3)</text>
<text x="162.4" y="79.3">PD4(ICP1/ADC8)</text>
<text x="192.6" y="81.4">21</text>
<text x="113.8" y="88.5">13</text>
<text x="121" y="89.9">RESET#</text>
<text x="161.1" y="86.4">PD2 (RXD1/INT2)</text>
<text x="163.2" y="89.9">PD1 (SDA/INT1)</text>
<text x="192.6" y="88.5">19</text>
<text x="192.6" y="84.9">20</text>
<text x="113.8" y="95.5">16</text>
<text x="153.5" y="93.4">PD0 (OC0B/SCL/INT0)</text>
<text x="192.6" y="92">18</text>
<text x="113.8" y="99.1">17</text>
<text x="121" y="100.5">XTAL1</text>
<text x="121" y="96.9">XTAL2</text>
<text x="137.5" y="100.5">PB7(PCINT7/OC0A/OC1C/RTS#)</text>
<text x="192.6" y="99.1">12</text>
<text x="290.3" y="101.9" transform="rotate(-90 290.3 101.9)">T1</text>
<text x="293.9" y="101.9" transform="rotate(-90 293.9 101.9)">T2</text>
<text x="115.8" y="106.1">5</text>
<text x="121" y="107.5">UGnd</text>
<text x="133.1" y="107.5">PB5(PCINT5/OC1A/OC4B#/ADC12)</text>
<text x="135.6" y="104">PB6(PCINT6/OC1B/OC4B/ADC13)</text>
<text x="192.6" y="106.1">29</text>
<text x="192.6" y="102.6">30</text>
<text x="370.2" y="102.6">1</text>
<text x="370.2" y="106.1">2</text>
<text x="374.6" y="104">VIN</text>
<text x="374.6" y="107.5">GND</text>
<text x="113.8" y="113.2">23</text>
<text x="113.8" y="109.6">15</text>
<text x="121" y="111.1">GND</text>
<text x="156.3" y="111.1">PB4(PCINT4/ADC11)</text>
<text x="192.6" y="113.2">11</text>
<text x="192.6" y="109.6">28</text>
<text x="370.2" y="109.6">3</text>
<text x="370.2" y="113.2">4</text>
<text x="374.6" y="111.1">SCL</text>
<text x="390.9" y="113.6" transform="rotate(-90 390.9 113.6)">BME</text>
<text x="113.8" y="116.7">35</text>
<text x="121" y="114.6">GND</text>
<text x="121" y="118.1">GND</text>
<text x="149.1" y="114.6">PB3 (PDO/PCINT3/MISO)</text>
<text x="150.3" y="118.1">PB2 (PDI/PCINT2/MOSI)</text>
<text x="192.6" y="116.7">10</text>
<text x="374.6" y="114.6">SDA</text>
<text x="387.2" y="116.3" transform="rotate(-90 387.2 116.3)">280</text>
<text x="113.8" y="120.2">43</text>
<text x="121" y="121.6">GND</text>
<text x="157.7" y="121.6">PB1 (PCINT1/SCLK)</text>
<text x="162.9" y="125.2">PB0(SS/PCINT0)</text>
<text x="192.6" y="123.8">8</text>
<text x="192.6" y="120.2">9</text>
<text x="294.1" y="137.9">1</text>
<text x="306.6" y="134.5" transform="rotate(-90 306.6 134.5)">0</text>
<text x="294.1" y="141.4">2</text>
<text x="297.6" y="139.6">1</text>
<text x="297.6" y="143.2">2</text>
<text x="308.3" y="138" transform="rotate(-90 308.3 138)">0</text>
<text x="294.1" y="144.9">3</text>
<text x="294.1" y="148.4">4</text>
<text x="297.6" y="146.7">3</text>
<text x="297.6" y="150.2">4</text>
<text x="306.6" y="154.5" transform="rotate(-90 306.6 154.5)">0</text>
<text x="308.3" y="151" transform="rotate(-90 308.3 151)">0</text>
<text x="325.9" y="189">1</text>
<text x="329.4" y="190.8">VIN</text>
<text x="346.1" y="190.8">VOUT</text>
<text x="356.5" y="189">5</text>
<text x="116.2" y="194.3">4</text>
<text x="128.8" y="194.3">1</text>
<text x="325.9" y="192.5">2</text>
<text x="325.9" y="196.1">3</text>
<text x="329.4" y="194.3">GND</text>
<text x="329.4" y="197.8">ENABLE</text>
<text x="350.4" y="197.8">NC</text>
<text x="356.5" y="196.1">4</text>
<text x="116.2" y="201.4">3</text>
<text x="128.8" y="201.4">2</text>
<text x="123.1" y="205.5" transform="rotate(-90 123.1 205.5)">5</text>
<text x="55.8" y="213.7">2</text>
<text x="61" y="215.1">3.3V</text>
<text x="78.8" y="215.1">DIO0</text>
<text x="90.3" y="213.7">9</text>
<text x="55.8" y="220.8">8</text>
<text x="78.8" y="218.7">DIO1</text>
<text x="90.3" y="217.2">11</text>
<text x="90.3" y="220.8">10</text>
<text x="55.8" y="227.8">6</text>
<text x="55.8" y="224.3">5</text>
<text x="61" y="222.2">MISO</text>
<text x="61" y="225.7">MOSI</text>
<text x="78.8" y="222.2">DIO2</text>
<text x="78.8" y="225.7">DIO3</text>
<text x="90.3" y="224.3">4</text>
<text x="90.3" y="227.8">12</text>
<text x="55.8" y="231.4">7</text>
<text x="61" y="229.2">SCK</text>
<text x="61" y="232.8">NSS</text>
<text x="78.8" y="229.2">DIO5</text>
<text x="79.9" y="236.3">GND</text>
<text x="80.6" y="239.8">ANT</text>
<text x="90.3" y="238.4">1</text>
<text x="90.3" y="234.9">14</text>
<text x="123.5" y="238.8">1</text>
<text x="53.8" y="241.9">13</text>
<text x="61" y="243.3">RESET</text>
<text x="79.9" y="243.3">GND</text>
<text x="90.3" y="241.9">3</text>
</g>
<g font-size="2.5" fill="#00f">
<text x="353" y="137.9">1</text>
<text x="353" y="141.4">2</text>
<text x="357" y="139.3">SDA</text>
<text x="357" y="142.8">SCL</text>
<text x="353" y="144.9">3</text>
<text x="353" y="148.4">4</text>
<text x="357" y="146.3">VCC</text>
<text x="357" y="149.9">GND</text>
</g>
<g font-size="1.8" fill="#00f">
<text x="31" y="124.1">MISO</text>
<text x="35.9" y="125.5">1</text>
<text x="47.6" y="125.5">2</text>
<text x="50.7" y="124.8">VCC</text>
<text x="31" y="128.3">SCK</text>
<text x="31" y="131.9">RST</text>
<text x="35.9" y="129">3</text>
<text x="47.6" y="129">4</text>
<text x="50.6" y="128.3">MOSI</text>
<text x="50.6" y="131.9">GND</text>
<text x="35.9" y="132.6">5</text>
<text x="47.6" y="132.6">6</text>
</g>
</svg>
